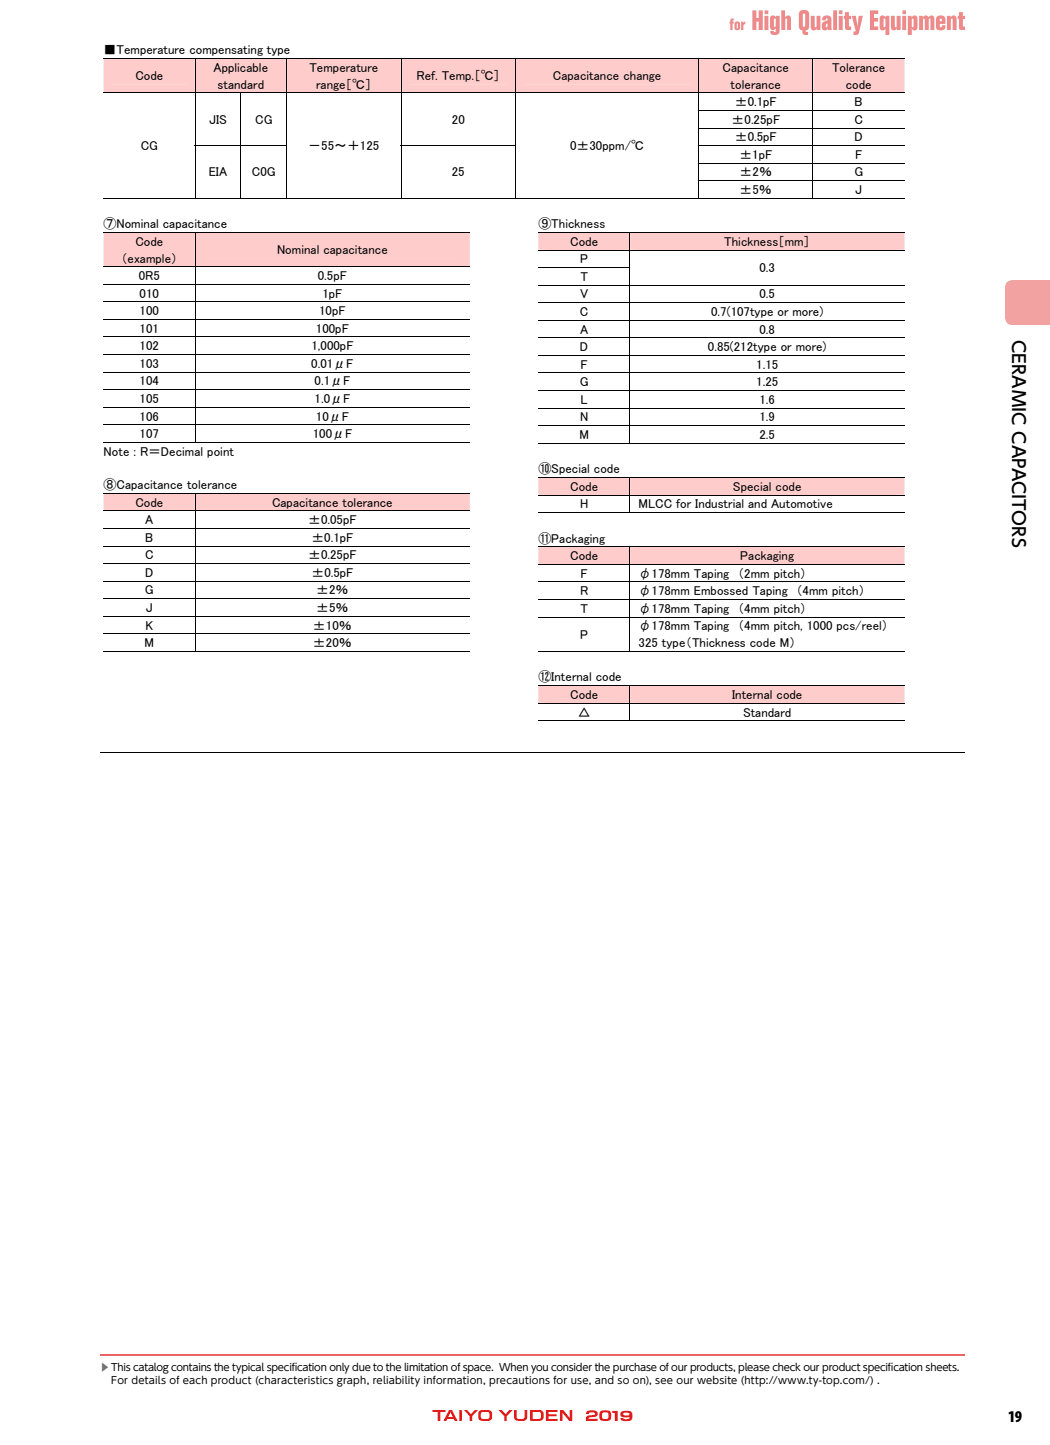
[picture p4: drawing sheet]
<svg xmlns="http://www.w3.org/2000/svg" width="210mm" height="289mm" viewBox="0 0 210 289" stroke-linecap="round" stroke-linejoin="round" font-family="sans-serif">
<g fill="#fcc">
<path d="M22.5 13.5h14.8v3.3h-14.8z"/>
<path d="M40.8 11.8h14.8v3.4h-14.8z"/>
<path d="M40.8 15.2h14.8v3.3h-14.8z"/>
<path d="M59.1 11.8h19.4v3.4h-19.4z"/>
<path d="M59.1 15.2h19.4v3.3h-19.4z"/>
<path d="M82 13.5h19.4v3.3h-19.4z"/>
<path d="M104.9 13.5h33.1v3.3h-33.1z"/>
<path d="M141.5 11.8h19.4v3.4h-19.4z"/>
<path d="M141.5 15.2h19.4v3.3h-19.4z"/>
<path d="M164.3 11.8h14.8v3.4h-14.8z"/>
<path d="M164.3 15.2h14.8v3.3h-14.8z"/>
<path d="M20.7 11.8v6.7h18.2v-6.7zM22.5 13.5h14.8v3.3h-14.8z"/>
<path d="M55.6 11.8v6.7h1.7v-6.7zM39.1 11.8v6.7h1.7v-6.7z"/>
<path d="M78.5 11.8v6.7h1.6v-6.7zM57.4 11.8v6.7h1.7v-6.7z"/>
<path d="M80.3 11.8v6.7h22.7v-6.7zM82 13.5h19.4v3.3h-19.4z"/>
<path d="M103.2 11.8v6.7h36.4v-6.7zM104.9 13.5h33.1v3.3h-33.1z"/>
<path d="M160.9 11.8v6.7h1.6v-6.7zM139.8 11.8v6.7h1.7v-6.7z"/>
<path d="M179.1 11.8v6.7h1.8v-6.7zM162.7 11.8v6.7h1.6v-6.7z"/>
</g>
<g fill="none" stroke="#000" stroke-width=".2">
<path d="M20.7 11.7h160.2M20.7 18.6h160.2M39 11.8v6.7M39 18.7v3.3M48.2 18.7v3.3M57.3 11.8v6.7M57.3 18.7v3.3M80.2 11.8v6.7M80.2 18.7v3.3M103.1 11.8v6.7M103.1 18.7v3.3M139.7 11.8v6.7"/>
<path d="M139.7 18.7v3.3M162.6 11.8v6.7M162.6 18.7v3.3M20.7 39.6h18.2M38.9 29.1h18.5M39 22.2v3.3M39 25.7v3.3M39 29.2v3.4M39 32.7v3.4M39 36.2v3.5M39.1 39.6h9M48.2 22.2v3.3"/>
<path d="M48.2 25.7v3.3M48.2 29.2v3.4M48.2 32.7v3.4M48.2 36.2v3.5M48.3 39.6h9M57.3 22.2v3.3M57.3 25.7v3.3M57.3 29.2v3.4M57.3 32.7v3.4M57.3 36.2v3.5M57.4 39.6h22.7M80.1 29.1h23.1"/>
<path d="M80.2 22.2v3.3M80.2 25.7v3.3M80.2 29.2v3.4M80.2 32.7v3.4M80.2 36.2v3.5M80.3 39.6h22.7M103.1 22.2v3.3M103.1 25.7v3.3M103.1 29.2v3.4M103.1 32.7v3.4M103.1 36.2v3.5M103.2 39.6h36.4"/>
<path d="M139.7 22.2v3.3M139.7 25.7v3.3M139.7 29.2v3.4M139.7 32.7v3.4M139.7 36.2v3.5M139.8 22.1h41.1M139.8 25.6h41.1M139.8 29.1h41.1M139.8 32.6h41.1M139.8 36.1h41.1M139.8 39.6h22.7M162.6 22.2v3.3"/>
<path d="M162.6 25.7v3.3M162.6 29.2v3.4M162.6 32.7v3.4M162.6 36.2v3.5M162.7 39.6h18.2"/>
</g>
<g fill="#000">
<path d="M38.9 22h.2v.2h-.2zM38.9 25.5h.2v.2h-.2zM38.9 32.6h.2v.1h-.2zM38.9 36.1h.2v.1h-.2zM48.1 22h.2v.2h-.2zM48.1 25.5h.2v.2h-.2zM48.1 32.6h.2v.1h-.2zM48.1 36.1h.2v.1h-.2zM57.3 22h.1v.2h-.1zM57.3 25.5h.1v.2h-.1zM57.3 32.6h.1v.1h-.1zM57.3 36.1h.1v.1h-.1z"/>
<path d="M80.1 22h.2v.2h-.2zM80.1 25.5h.2v.2h-.2zM80.1 32.6h.2v.1h-.2zM80.1 36.1h.2v.1h-.2zM103 22h.2v.2h-.2zM103 25.5h.2v.2h-.2zM103 32.6h.2v.1h-.2zM103 36.1h.2v.1h-.2zM139.6 22h.2v.2h-.2zM139.6 25.5h.2v.2h-.2zM139.6 29h.2v.2h-.2zM139.6 32.6h.2v.1h-.2z"/>
<path d="M139.6 36.1h.2v.1h-.2z"/>
</g>
<g fill="#fcc">
<path d="M22.5 46.6h14.8v3.3h-14.8z"/>
<path d="M22.5 49.9h14.8v3.4h-14.8z"/>
<path d="M40.8 48.3h51.4v3.3h-51.4z"/>
<path d="M37.3 46.6v6.7h1.6v-6.7zM20.7 46.6v6.7h1.8v-6.7z"/>
<path d="M39.1 46.6v6.7h54.8v-6.7zM40.8 48.3h51.4v3.3h-51.4z"/>
</g>
<g fill="none" stroke="#000" stroke-width=".2">
<path d="M20.7 46.5h73.2M20.7 53.4h73.2M20.7 56.9h73.2M39 46.6v6.7M39 53.4v3.4M39 57v3.3M20.7 60.4h73.2M20.7 63.9h73.2M20.7 67.4h73.2M20.7 70.9h73.2M20.7 74.4h73.2M20.7 77.9h73.2"/>
<path d="M39 60.5v3.3M39 64v3.3M39 67.5v3.3M39 71v3.4M39 74.5v3.4M39 78v3.4M20.7 81.4h73.2M20.7 85h73.2M20.7 88.5h18.2M39 81.5v3.4M39 85v3.5M39.1 88.5h54.8"/>
</g>
<g fill="#fcc">
<path d="M22.5 98.8h14.8v3.3h-14.8z"/>
<path d="M40.8 98.8h51.4v3.3h-51.4z"/>
<path d="M37.3 98.8v3.3h1.6v-3.3zM20.7 98.8v3.3h1.8v-3.3z"/>
<path d="M92.2 98.8v3.3h1.7v-3.3zM39.1 98.8v3.3h1.7v-3.3z"/>
</g>
<g fill="none" stroke="#000" stroke-width=".2">
<path d="M20.7 98.7h73.2M39 98.8v3.3M20.7 102.2h73.2M20.7 105.7h73.2M20.7 109.2h73.2M20.7 112.7h73.2M20.7 116.2h73.2M20.7 119.7h73.2M39 102.3v3.3M39 105.8v3.3M39 109.3v3.3M39 112.8v3.3"/>
<path d="M39 116.3v3.4M39 119.8v3.4M20.7 123.3h73.2M20.7 126.8h73.2M20.7 130.3h18.2M39 123.3v3.4M39 126.8v3.6M39.1 130.3h54.8"/>
</g>
<g fill="#fcc">
<path d="M109.4 46.6h14.8v3.3h-14.8z"/>
<path d="M127.7 46.6h51.4v3.3h-51.4z"/>
<path d="M124.2 46.6v3.3h1.7v-3.3zM107.7 46.6v3.3h1.7v-3.3z"/>
<path d="M179.1 46.6v3.3h1.8v-3.3zM126.1 46.6v3.3h1.6v-3.3z"/>
</g>
<g fill="none" stroke="#000" stroke-width=".2">
<path d="M107.7 46.5h73.2M107.7 50h73.2M107.7 53.5h18.4M107.7 57h73.2M126 46.6v3.3M126 50.1v3.4M126 53.6v3.4M126 57.1v3.4M107.7 60.5h73.2M107.7 64.1h73.2M107.7 67.6h73.2M107.7 71.1h73.2"/>
<path d="M107.7 74.6h73.2M107.7 78.1h73.2M126 60.6v3.4M126 64.1v3.4M126 67.7v3.3M126 71.2v3.3M126 74.7v3.3M126 78.2v3.3M107.7 81.6h73.2M107.7 85.1h73.2M107.7 88.6h18.2M126 81.7v3.3"/>
<path d="M126 85.2v3.5M126.1 88.6h54.8"/>
</g>
<g fill="#fcc">
<path d="M109.4 95.6h14.8v3.3h-14.8z"/>
<path d="M127.7 95.6h51.4v3.3h-51.4z"/>
<path d="M124.2 95.6v3.3h1.7v-3.3zM107.7 95.6v3.3h1.7v-3.3z"/>
<path d="M179.1 95.6v3.3h1.8v-3.3zM126.1 95.6v3.3h1.6v-3.3z"/>
</g>
<path d="M107.7 95.5h73.2M107.7 99h73.2M126 95.6v3.3M126 99.1v3.5M107.7 102.5h18.2M126.1 102.5h54.8" fill="none" stroke="#000" stroke-width=".2"/>
<g fill="#fcc">
<path d="M109.4 109.4h14.8v3.4h-14.8z"/>
<path d="M127.7 109.4h51.4v3.4h-51.4z"/>
<path d="M124.2 109.4v3.4h1.7v-3.4zM107.7 109.4v3.4h1.7v-3.4z"/>
<path d="M179.1 109.4v3.4h1.8v-3.4zM126.1 109.4v3.4h1.6v-3.4z"/>
</g>
<path d="M107.7 109.4h73.2M107.7 112.9h73.2M107.7 116.4h73.2M107.7 119.9h73.2M126 109.4v3.4M126 113v3.3M126 116.5v3.3M126 120v3.3M107.7 123.4h73.2M107.7 130.3h18.2M126 123.5v6.9M126.1 130.3h54.8" fill="none" stroke="#000" stroke-width=".2"/>
<g fill="#fcc">
<path d="M109.4 137.2h14.8v3.4h-14.8z"/>
<path d="M127.7 137.2h51.4v3.4h-51.4z"/>
<path d="M124.2 137.2v3.4h1.7v-3.4zM107.7 137.2v3.4h1.7v-3.4z"/>
<path d="M179.1 137.2v3.4h1.8v-3.4zM126.1 137.2v3.4h1.6v-3.4z"/>
</g>
<path d="M107.7 137.1h73.2M126 137.2v3.4M20 150.5h173M107.7 140.6h73.2M107.7 144.2h18.2M126 140.7v3.5M126.1 144.2h54.8" fill="none" stroke="#000" stroke-width=".2"/>
<path d="M202 68h3.5v150h-3.5z" fill="#fff"/>
<path d="M20 271h173" fill="none" stroke="#e7504f" stroke-width=".35"/>
<path d="M201.4 56.4l.3-.2 .8-.2h7.6v9h-7.6a1.47 1.47 0 0 1-1.5-1.5v-6l.1-.6z" fill-rule="evenodd" fill="#f2a2a1"/>
<path d="M146.1 3.9v.4h-.2v.4h.2v1.3h.4v-1.3h.3v-.4h-.3v-.1l.3-.1v-.4zM147.4 4.7l.2 .1-.1 .9zM147 4.5a1.31 1.31 0 0 0 .2 1.5 .57 .57 0 0 0 .8-.4v-.8a.58 .58 0 0 0-.4-.5 .58 .58 0 0 0-.6 .2zM148.2 4.3v1.7h.5v-.8l.1-.3h.3v-.6l-.4 .4v-.4zM150.5 2.1v3.9h.8v-1.7h.4v1.7h.8v-3.9h-.8v1.5h-.4v-1.5zM152.9 3.2v2.8h.8v-2.8zM152.9 2.1v.7h.7v-.7zM154.2 3.2l-.2 .5v1.7a.62 .62 0 0 0 .5 .6 .62 .62 0 0 0 .7-.3l-.1 .7h-.3v-.2h-.8l.1 .4a1.14 1.14 0 0 0 1.8-.1v-3.3h-.7v.3a.63 .63 0 0 0-1-.3zM154.8 3.8h.3l.1 .1v1.2l-.3 .3-.1-.3zM156.3 2.1v3.9h.7v-2l.2-.3 .2 .3v2h.8v-2.2a.61 .61 0 0 0-.5-.7 .61 .61 0 0 0-.7 .4v-1.4zM160.6 2.8h.4v.1v2.3l-.2 .2-.2-.2zM159.9 2.3l-.1 .6v2.3a.74 .74 0 0 0 .7 .9 .65 .65 0 0 0 .6 .9h.5v-.6l-.4-.1-.1-.2a.74 .74 0 0 0 .7-.9v-2.3a.96 .96 0 0 0-1.4-.9zM162.2 3.2v2.2a.61 .61 0 0 0 .4 .7 .61 .61 0 0 0 .7-.4v.3h.8v-2.8h-.8v1.9l-.2 .4-.2-.3v-2zM164.7 3.3l-.2 .2-.1 .6h.7l.1-.4h.2l.1 .2-.1 .2a1.1 1.1 0 0 0-1 .7 1.1 1.1 0 0 0 .3 1.2 .64 .64 0 0 0 .9-.3v.3h.8l-.1-2.2a.98 .98 0 0 0-1.6-.5zM165.3 4.8l.2-.2v.7l-.1 .2-.3-.3zM166.6 2.1v3.9h.8v-3.9zM167.8 3.2v2.8h.7v-2.8zM167.8 2.1v.7h.7v-.7zM169 2.4v.8h-.2v.6h.2l.1 2 .3 .2h.8v-.7h-.3l-.1-.3v-1.2h.4v-.6h-.4v-.8zM170.3 3.2l.8 3-.4 .1v.7h.5a.59 .59 0 0 0 .6-.6l.8-3.2h-.9l-.2 2-.3-2zM174 2.1v3.9h1.6v-.7h-.8v-1h.8v-.7h-.8v-.8h.8v-.7zM176.1 3.3l-.2 .4v1.8a.6 .6 0 0 0 .5 .6 .6 .6 0 0 0 .7-.4v1.3h.8v-3.8h-.8v.3a.62 .62 0 0 0-1-.2zM176.7 3.8h.3l.1 .1v1.3l-.2 .3-.2-.3zM178.2 3.2v2.2a.61 .61 0 0 0 .5 .7 .61 .61 0 0 0 .7-.4v.3h.7v-2.8h-.8v1.9l-.2 .4-.1-.3v-2zM180.5 3.2v2.8h.7v-2.8zM180.5 2.1v.7h.7v-.7zM181.6 3.2v3.8h.7v-1.3a.6 .6 0 0 0 .7 .4 .6 .6 0 0 0 .5-.6v-1.8a.6 .6 0 0 0-.5-.6 .6 .6 0 0 0-.7 .4v-.3zM182.4 3.8h.3v.1v1.3l-.1 .3-.3-.3zM183.8 3.2v2.8h.8v-2l.2-.3 .2 .3v2h.7v-2l.2-.3 .2 .3v2h.8v-2.2a.61 .61 0 0 0-.5-.7 .61 .61 0 0 0-.7 .4 .6 .6 0 0 0-.6-.4 .6 .6 0 0 0-.5 .4v-.3zM187.4 3.3a3.2 3.2 0 0 0 0 2.6 1.01 1.01 0 0 0 1.1 .2 1.01 1.01 0 0 0 .6-1h-.7l-.1 .3-.1 .1-.2-.3v-.4h1.1a1.28 1.28 0 0 0-.5-1.7h-.9zM188 3.8h.3l.1 .4h-.4zM189.4 3.2v2.8h.8v-2l.2-.3 .1 .3v2h.8v-2.2a.61 .61 0 0 0-.4-.7 .61 .61 0 0 0-.8 .4v-.3zM191.8 2.4v.8h-.3v.6h.3v2l.4 .2h.8v-.7h-.3l-.1-.3v-1.2h.4v-.6h-.4v-.8z" fill="#ef8a8a"/>
<g fill="#df1614">
<path d="M86.5 282h2.6v.4h-1v1.8h-.6v-1.8h-1z"/>
<path d="M91.8 282h.6v2.2h-.6z"/>
<path d="M92.8 282h.6l.8 .8 .8-.8h.6l-1.2 1.2v1h-.5v-1z"/>
<path d="M99.7 282h.6l.8 .8 .8-.8h.6l-1.1 1.2v1h-.5v-1z"/>
<path d="M102.8 282h.5l.1 1.6 .5 .2 .8-.1 .2-.1v-1.6h.5v1.5a.77 .77 0 0 1-.8 .7h-.9a.77 .77 0 0 1-.9-.7z"/>
<path d="M109.2 282h2.3v.4h-1.8v.5h1.6v.3h-1.6v.6h1.8v.4h-2.3z"/>
<path d="M112 282h.7l1.2 1.6v-1.6h.5v2.2h-.6l-1.3-1.7v1.7h-.5z"/>
<path d="M117.3 282.3a2.01 2.01 0 0 1 2.2 .1v.5l-.1 .3-1.5 .3-.2 .3h1.8v.4h-2.3l.1-.8a2.25 2.25 0 0 1 1.6-.4l.1-.2-.2-.3h-.8l-.2 .3h-.6z"/>
<path d="M90.1 282.4l-.5 1h1zM89.8 282h.6l1.1 2.2h-.6l-.2-.4h-1.2l-.2 .4h-.6z"/>
<path d="M96.2 282.6a1.03 1.03 0 0 0 .2 1.1 1.75 1.75 0 0 0 1.4-.1 1.09 1.09 0 0 0-.1-1.2 1.81 1.81 0 0 0-1.5 .2zM95.9 282.2a2.78 2.78 0 0 1 2.3 0 1.47 1.47 0 0 1 0 1.8 2.7 2.7 0 0 1-2.3 0 1.46 1.46 0 0 1 0-1.8z"/>
<path d="M106.6 282.4v1.4l1.4-.1a.96 .96 0 0 0 0-1.3zM106 282h1.9a.75 .75 0 0 1 .8 .7v.8a.77 .77 0 0 1-.8 .7h-1.9z"/>
<path d="M120.5 282.6l-.1 .2a.67 .67 0 0 0 0 .7 .67 .67 0 0 0 .7 .3h.3a1.01 1.01 0 0 0 .1-1.3zM120 282.4a2.01 2.01 0 0 1 2.1 0l.1 .3a1.1 1.1 0 0 1-.6 1.5 1.35 1.35 0 0 1-1.7-.6z"/>
</g>
<text font-size="3.5" x="202.4" y="68" transform="rotate(90 202.4 68)">CERAMIC CAPACITORS</text>
<text font-size="3.3" x="201.6" y="284.4">19</text>
<g font-size="2.6">
<text x="20.7" y="10.9">■Temperature compensating type</text>
<text x="27.1" y="16.1">Code</text>
<text x="42.7" y="14.4">Applicable</text>
<text x="43.5" y="17.7">standard</text>
<text x="61.9" y="14.4">Temperature</text>
<text x="63.2" y="17.7">range［℃］</text>
<text x="83.3" y="16.1">Ref. Temp.［℃］</text>
<text x="110.6" y="16.1">Capacitance change</text>
<text x="144.5" y="14.4">Capacitance</text>
<text x="146.1" y="17.7">tolerance</text>
<text x="166.4" y="14.4">Tolerance</text>
<text x="169.2" y="17.7">code</text>
<text x="147" y="21.2">±0.1pF</text>
<text x="170.9" y="21.2">B</text>
<text x="41.8" y="24.8">JIS</text>
<text x="51" y="24.8">CG</text>
<text x="90.4" y="24.8">20</text>
<text x="146.3" y="24.8">±0.25pF</text>
<text x="147" y="28.3">±0.5pF</text>
<text x="170.9" y="24.8">C</text>
<text x="170.9" y="28.3">D</text>
<text x="28.1" y="30">CG</text>
<text x="41.7" y="35.3">EIA</text>
<text x="50.4" y="35.3">C0G</text>
<text x="61.7" y="30">－55～＋125</text>
<text x="90.4" y="35.3">25</text>
<text x="114" y="30">0±30ppm/℃</text>
<text x="147.9" y="31.8">±1pF</text>
<text x="147.9" y="35.3">±2％</text>
<text x="170.9" y="35.3">G</text>
<text x="171" y="31.8">F</text>
<text x="147.9" y="38.8">±5％</text>
<text x="171" y="38.8">J</text>
<text x="20.7" y="45.7">⑦Nominal capacitance</text>
<text x="107.7" y="45.7">⑨Thickness</text>
<text x="24.2" y="52.5">（example）</text>
<text x="27.1" y="49.2">Code</text>
<text x="55.4" y="50.8">Nominal capacitance</text>
<text x="114" y="49.2">Code</text>
<text x="116" y="52.7">P</text>
<text x="144.9" y="49.2">Thickness［mm］</text>
<text x="27.8" y="56">0R5</text>
<text x="27.9" y="59.5">010</text>
<text x="63.6" y="56">0.5pF</text>
<text x="64.5" y="59.5">1pF</text>
<text x="116" y="59.7">V</text>
<text x="116.1" y="56.2">T</text>
<text x="151.9" y="54.4">0.3</text>
<text x="151.9" y="59.7">0.5</text>
<text x="27.9" y="63">100</text>
<text x="63.8" y="63">10pF</text>
<text x="116" y="63.2">C</text>
<text x="142.2" y="63.2">0.7(107type or more)</text>
<text x="27.9" y="66.6">101</text>
<text x="27.9" y="70.1">102</text>
<text x="62.3" y="70.1">1,000pF</text>
<text x="63.2" y="66.6">100pF</text>
<text x="116" y="70.2">D</text>
<text x="116" y="66.7">A</text>
<text x="141.6" y="70.2">0.85(212type or more)</text>
<text x="151.9" y="66.7">0.8</text>
<text x="27.9" y="73.6">103</text>
<text x="27.9" y="77.1">104</text>
<text x="62.3" y="73.6">0.01μF</text>
<text x="62.9" y="77.1">0.1μF</text>
<text x="116" y="77.3">G</text>
<text x="116.1" y="73.7">F</text>
<text x="151.2" y="77.3">1.25</text>
<text x="151.2" y="73.7">1.15</text>
<text x="27.9" y="80.6">105</text>
<text x="62.9" y="80.6">1.0μF</text>
<text x="116.1" y="80.8">L</text>
<text x="151.9" y="80.8">1.6</text>
<text x="27.9" y="84.1">106</text>
<text x="27.9" y="87.6">107</text>
<text x="62.5" y="87.6">100μF</text>
<text x="63.2" y="84.1">10μF</text>
<text x="115.9" y="87.8">M</text>
<text x="116" y="84.3">N</text>
<text x="151.9" y="84.3">1.9</text>
<text x="151.9" y="87.8">2.5</text>
<text x="20.7" y="91.1">Note : R＝Decimal point</text>
<text x="107.7" y="94.6">⑩Special code</text>
<text x="20.7" y="97.8">⑧Capacitance tolerance</text>
<text x="27.1" y="101.3">Code</text>
<text x="54.4" y="101.3">Capacitance tolerance</text>
<text x="114" y="98.2">Code</text>
<text x="116" y="101.7">H</text>
<text x="127.7" y="101.7">MLCC for Industrial and Automotive</text>
<text x="146.6" y="98.2">Special code</text>
<text x="29.1" y="104.9">A</text>
<text x="61.6" y="104.9">±0.05pF</text>
<text x="29" y="111.9">C</text>
<text x="29.1" y="108.4">B</text>
<text x="61.6" y="111.9">±0.25pF</text>
<text x="62.3" y="108.4">±0.1pF</text>
<text x="107.7" y="108.5">⑪Packaging</text>
<text x="114" y="112">Code</text>
<text x="148.1" y="112">Packaging</text>
<text x="29" y="118.9">G</text>
<text x="29" y="115.4">D</text>
<text x="62.3" y="115.4">±0.5pF</text>
<text x="63.3" y="118.9">±2％</text>
<text x="116" y="119.1">R</text>
<text x="116.1" y="115.5">F</text>
<text x="127.7" y="119.1">φ178mm Embossed Taping （4mm pitch）</text>
<text x="127.7" y="115.5">φ178mm Taping （2mm pitch）</text>
<text x="29.1" y="125.9">K</text>
<text x="29.2" y="122.4">J</text>
<text x="62.6" y="125.9">±10％</text>
<text x="63.3" y="122.4">±5％</text>
<text x="116.1" y="122.6">T</text>
<text x="127.7" y="122.6">φ178mm Taping （4mm pitch）</text>
<text x="28.9" y="129.4">M</text>
<text x="62.6" y="129.4">±20％</text>
<text x="116" y="127.7">P</text>
<text x="127.7" y="126.1">φ178mm Taping （4mm pitch, 1000 pcs/reel）</text>
<text x="127.7" y="129.4">325 type（Thickness code M）</text>
<text x="107.7" y="136.3">⑫Internal code</text>
<text x="114" y="139.8">Code</text>
<text x="115.5" y="143.3">△</text>
<text x="146.4" y="139.8">Internal code</text>
<text x="148.6" y="143.3">Standard</text>
</g>
<text font-size="2.6" fill="#df1614" x="121.8" y="284.1">19</text>
<text font-size="2" fill="#727171" x="20" y="274.3">▶This catalog contains the typical specif</text>
<g font-size="2">
<text x="58.3" y="274.3">ication only due to the limitation of space. When you consider the purchase of our products, please check our product specif</text>
<text x="177.6" y="274.3">ication sheets.</text>
<text x="22.2" y="276.8">For details of each product (characteristics graph, reliability information, precautions for use, and so on), see our website (http://www.ty-top.com/) .</text>
</g>
</svg>
